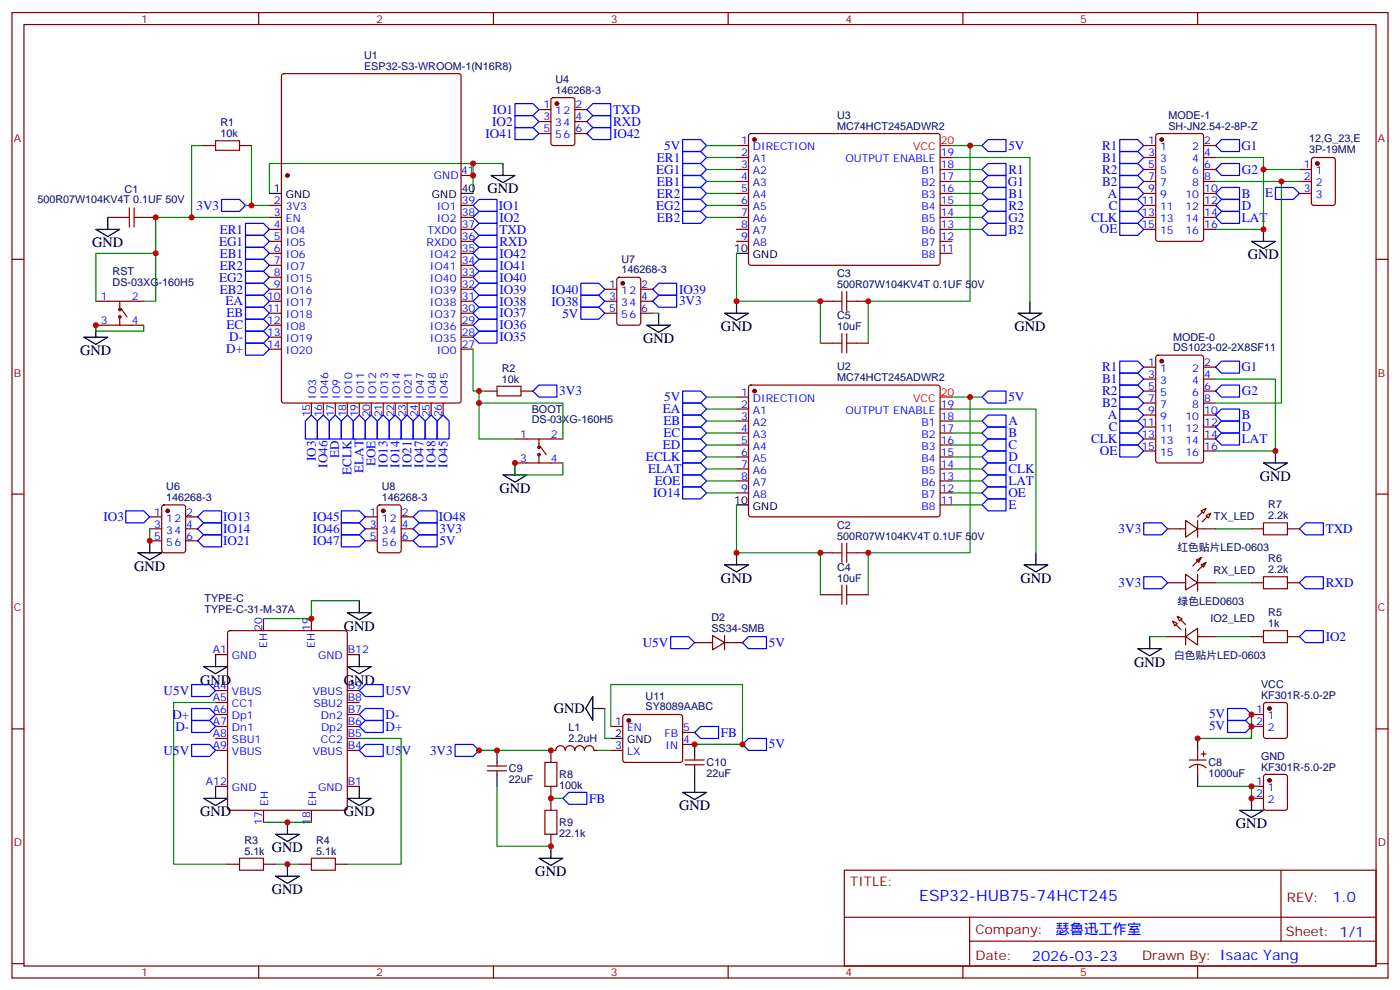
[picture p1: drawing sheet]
<svg xmlns="http://www.w3.org/2000/svg" width="412mm" height="292mm" viewBox="0 0 412 292" stroke-linecap="round" stroke-linejoin="round" font-family="sans-serif">
<g fill="none" stroke="#870000" stroke-width=".35">
<path d="M3.5 3.7h405.4v284.3h-405.4zM7.1 7.2h398.2v277.3h-398.2zM76.2 3.7v3.5M145.3 3.7v3.5M214.5 3.7v3.5M283.6 3.7v3.5M352.8 3.7v3.5M83.1 21.9l.5-.2h51.5l.7 .4v95.9l-.4 .7h-51.8l-.6-.5-.1-95.8zM158.7 32.3h3.6M158.7 39.3h3.6M158.7 35.8h3.6M162.5 29l.5-.2h5.6l.7 .4v13l-.4 .6-5.9 .1-.7-.5v-12.9z"/>
<path d="M169.3 32.3h3.6M169.3 39.3h3.6M169.3 35.8h3.6M220.7 39.5l.5-.2h55l.5 .2 .2 .5v37.7l-.7 .4h-55.3l-.4-.7v-37.4zM340.7 39.5l.4-.2h12.7l.7 .5v30.6l-.4 .6-13 .1-.6-.5-.1-30.6zM60 42.9h3.5M70.6 42.9h3.5M135.8 51.7h3.5M217 46.4h3.5M217 49.9h3.5M217 53.4h3.5M217 57h3.5"/>
<path d="M217 42.9h3.5M276.9 46.4h3.6M276.9 49.9h3.6M276.9 53.4h3.6M276.9 57h3.6M336.9 46.4h3.5M336.9 49.9h3.5M336.9 53.4h3.5M336.9 57h3.5M336.9 42.9h3.5M354.5 46.4h3.6M354.5 49.9h3.6"/>
<path d="M354.5 53.4h3.6M354.5 57h3.6M354.5 42.9h3.6M382.8 49.9h3.5M382.8 53.4h3.5M382.8 57h3.5M386.5 46.6l.5-.2h5.6l.7 .4v13l-.4 .6-5.9 .1-.7-.5v-12.9zM3.5 76.4h3.6M31.7 64h3.6M42.3 64h3.6M79.4 60.5h3.5M79.4 64h3.5"/>
<path d="M79.4 67.6h3.5M79.4 71.1h3.5M79.4 74.6h3.5M79.4 78.1h3.5M135.8 60.5h3.5M135.8 64h3.5M135.8 67.6h3.5M135.8 71.1h3.5M135.8 74.6h3.5M135.8 78.1h3.5M217 60.5h3.5M217 64h3.5"/>
<path d="M217 67.6h3.5M217 71.1h3.5M276.9 60.5h3.6M276.9 64h3.6M276.9 67.6h3.6M276.9 71.1h3.6M276.9 74.6h3.6M336.9 60.5h3.5M336.9 64h3.5M336.9 67.6h3.5M354.5 60.5h3.6M354.5 64h3.6"/>
<path d="M354.5 67.6h3.6M405.3 76.4h3.6M28.2 88.7h14.1M28.2 95.8h14.1M35.3 88.7v2.5M35.3 93.3v2.5M35.6 90.8l1.8 2.5M79.4 88.7h3.5M79.4 95.8h3.5M79.4 81.7h3.5M79.4 85.2h3.5M79.4 92.3h3.5"/>
<path d="M79.4 99.3h3.5M135.8 88.7h3.5M135.8 95.8h3.5M135.8 81.7h3.5M135.8 85.2h3.5M135.8 92.3h3.5M135.8 99.3h3.5M178.2 88.7h3.5M178.2 85.2h3.5M178.2 92.3h3.5M181.9 81.9l.5-.2h5.6l.7 .4v13l-.4 .6-5.9 .1-.7-.5v-12.9zM188.7 88.7h3.6"/>
<path d="M188.7 85.2h3.6M188.7 92.3h3.6M241.7 88.7h3.5M252.2 88.7h3.6M79.4 102.8h3.5M91.7 118.7v3.5M95.2 118.7v3.5M98.8 118.7v3.5M102.3 118.7v3.5M105.8 118.7v3.5M109.4 118.7v3.5M112.9 118.7v3.5"/>
<path d="M116.4 118.7v3.5M119.9 118.7v3.5M123.5 118.7v3.5M127 118.7v3.5M130.5 118.7v3.5M135.8 102.8h3.5M142.9 115.2h3.5M153.5 115.2h3.5M217 116.9h3.5M220.7 113.6l.5-.2h55l.5 .2 .2 .5v37.7l-.7 .4h-55.3l-.4-.7v-37.4zM241.7 101.1h3.5M252.2 101.1h3.6"/>
<path d="M336.9 108.1h3.5M336.9 111.7h3.5M336.9 115.2h3.5M336.9 118.7h3.5M340.7 104.8l.4-.2h12.7l.7 .4v30.6l-.4 .7h-13l-.6-.4-.1-30.6zM354.5 108.1h3.6M354.5 111.7h3.6M354.5 115.2h3.6M354.5 118.7h3.6M151.7 129.3h14.1M151.7 136.3h14.1M158.7 129.3v2.5"/>
<path d="M158.7 133.9v2.4M159.1 131.4l1.8 2.5M217 120.5h3.5M217 124h3.5M217 127.5h3.5M217 131.1h3.5M217 134.6h3.5M217 138.1h3.5M276.9 120.5h3.6M276.9 124h3.6M276.9 127.5h3.6M276.9 131.1h3.6"/>
<path d="M276.9 134.6h3.6M276.9 138.1h3.6M336.9 129.3h3.5M336.9 132.8h3.5M336.9 125.8h3.5M336.9 122.2h3.5M354.5 129.3h3.6M354.5 132.8h3.6M354.5 125.8h3.6M354.5 122.2h3.6M3.5 145.5h3.6M44.1 152.2h3.5"/>
<path d="M44.1 159.3h3.5M44.1 155.8h3.5M47.9 148.9l.4-.2h5.7l.6 .4 .1 13-.5 .7h-5.9l-.6-.5-.1-12.9zM54.7 152.2h3.5M54.7 159.3h3.5M54.7 155.8h3.5M107.6 152.2h3.5M107.6 159.3h3.5M107.6 155.8h3.5M111.4 148.9l.4-.2h5.7l.6 .4 .1 13-.5 .7h-5.9l-.6-.5-.1-12.9zM118.2 152.2h3.5M118.2 159.3h3.5"/>
<path d="M118.2 155.8h3.5M217 141.6h3.5M217 145.2h3.5M276.9 141.6h3.6M276.9 145.2h3.6M276.9 148.7h3.6M344 155.8h5.2M349.2 153.3l3.6 2.5-3.6 2.4zM352.8 153.3v4.9M352.8 155.8h5.3M353.8 150.5l1.4-.7-.7 1.4zM355.2 151.9l1.5-.7-.7 1.4z"/>
<path d="M368.7 155.8h3.5M379.2 155.8h3.6M405.3 145.5h3.6M241.7 175.2h3.5M241.7 162.8h3.5M252.2 175.2h3.6M252.2 162.8h3.6M344 171.6h5.2M349.2 169.2l3.6 2.4-3.6 2.1zM352.4 164.9l1.4-.7-.7 1.4zM352.8 169.2v4.9M352.8 171.6h5.3"/>
<path d="M353.8 166.3l1.4-.7-.7 1.4zM353.8 164.2l-2.4 2.5M355.2 165.6l-2.4 2.5M368.7 171.6h3.5M379.2 171.6h3.6M63.5 192.8h3.5M67.3 185.9l.4-.2h33.9l.7 .5v51.7l-.5 .7-34.1 .1-.6-.5-.1-51.8zM77.6 182.2v3.5M91.7 182.2v3.5M102.3 192.8h3.5M204.6 189.3h5.3M209.9 187.1l3.5 2.2-3.5 2.1z"/>
<path d="M213.4 187.1v4.3M213.4 189.3h5.3M344 187.5h5.2M345.4 182.9l1.4 .7-.7 .7zM346.8 181.5l1.4 .7-.7 .7zM349.2 187.5l3.6-2.5v5zM349.2 185v5M352.8 187.5h5.3M368.7 187.5h3.5M379.2 187.5h3.6M3.5 214.7h3.6M63.5 217.5h3.5"/>
<path d="M63.5 214h3.5M63.5 210.4h3.5M63.5 206.9h3.5M63.5 203.4h3.5M102.3 217.5h3.5M102.3 214h3.5M102.3 210.4h3.5M102.3 206.9h3.5M102.3 203.4h3.5M179.9 214h3.5M183.7 210.6l.4-.2h16.3l.5 .2 .2 .5v12.7l-.3 .5-.4 .2h-16.3l-.4-.2-.3-.5v-12.7zM201.1 219.3h3.5"/>
<path d="M201.1 215.7h3.5M368.7 214h3.5M368.7 210.4h3.5M372.4 207.1l.5-.2h5.6l.7 .4v9.5l-.4 .6-5.9 .1-.7-.5v-9.4zM405.3 214.7h3.6M63.5 231.6h3.5M63.5 221h3.5M77.6 238.7v3.5M91.7 238.7v3.5M102.3 231.6h3.5M102.3 221h3.5M143.6 225.6h5.6"/>
<path d="M143.6 227h5.6M146.4 224.5v1.1M146.4 227v1.1M162.3 231.6v7.1M176.4 221h-1.4a1.41 1.41 0 0 0-1.4-1.4 1.41 1.41 0 0 0-1.4 1.4 1.41 1.41 0 0 0-1.5-1.4 1.41 1.41 0 0 0-1.4 1.4 1.41 1.41 0 0 0-1.4-1.4 1.41 1.41 0 0 0-1.4 1.4 1.41 1.41 0 0 0-1.4-1.4 1.41 1.41 0 0 0-1.4 1.4h-1.4v3.5M179.9 221h3.5M201.8 223.8h5.6M201.8 225.2h5.6M204.6 222.8v1M204.6 225.2v1.1M350.3 223.8h4.9M350.3 226.1a3.5 3.5 0 0 1 5 0"/>
<path d="M352.8 221v2.8M352.8 225.2v2.9M353.8 222.1h1.4M354.5 221.4v1.4M368.7 231.6h3.5M368.7 235.1h3.5M372.4 228.3l.5-.2h5.6l.7 .4v9.4l-.4 .7-5.9 .1-.7-.5v-9.4zM67 254.5h3.6M77.6 254.5h3.5M88.2 254.5h3.5M98.8 254.5h3.5M162.3 245.7v3.5"/>
<path d="M248.7 256.3h156.6v28.2h-156.6zM377.3 256.3v20.9M248.7 270.1h156.5M285.6 277.2h119.6M285.6 270.1v14.2M3.5 283.8h3.6M76.2 284.5v3.5M145.3 284.5v3.5M214.5 284.5v3.5M283.6 284.5v3.5M352.8 284.5v3.5M405.3 283.8h3.6"/>
<circle cx="35.3" cy="91.2" r=".35"/>
<circle cx="35.3" cy="93.3" r=".35"/>
<circle cx="158.8" cy="131.8" r=".35"/>
<circle cx="158.8" cy="133.9" r=".35"/>
</g>
<g fill="none" stroke="#00f" stroke-width=".35">
<path d="M151.7 37.6h5.3l1.7 1.7-1.7 1.8h-5.3zM151.7 34h5.3l1.7 1.8-1.7 1.8h-5.3zM151.7 30.5h5.3l1.7 1.8-1.7 1.7h-5.3zM174.6 37.6h5.3v3.5h-5.3l-1.7-1.8zM174.6 34h5.3v3.6h-5.3l-1.7-1.8zM174.6 30.5h5.3v3.5h-5.3l-1.7-1.7zM65.3 58.7h5.3l1.7 1.8-1.7 1.8h-5.3zM141.1 58.7h5.3v3.6h-5.3l-1.8-1.8zM201.1 44.6h5.3l1.7 1.8-1.7 1.8h-5.3zM201.1 48.2h5.3l1.7 1.7-1.7 1.8h-5.3zM201.1 51.7h5.3l1.7 1.7-1.7 1.8h-5.3zM201.1 55.2h5.3l1.7 1.8-1.7 1.7h-5.3z"/>
<path d="M201.1 58.7h5.3l1.7 1.8-1.7 1.8h-5.3zM201.1 41.1h5.3l1.7 1.8-1.7 1.7h-5.3zM291 41.1h5.3v3.5h-5.3l-1.7-1.7zM291 48.2h5.3v3.5h-5.3l-1.7-1.8zM291 51.7h5.3v3.5h-5.3l-1.7-1.8zM291 55.2h5.3v3.5h-5.3l-1.7-1.7zM291 58.7h5.3v3.6h-5.3l-1.7-1.8zM329.8 51.7h5.3l1.8 1.7-1.8 1.8h-5.3zM329.8 48.2h5.3l1.8 1.7-1.8 1.8h-5.3zM329.8 44.6h5.3l1.8 1.8-1.8 1.8h-5.3zM329.8 41.1h5.3l1.8 1.8-1.8 1.7h-5.3zM329.8 55.2h5.3l1.8 1.8-1.8 1.7h-5.3z"/>
<path d="M329.8 58.7h5.3l1.8 1.8-1.8 1.8h-5.3zM358.1 57l1.7-1.8h5.3v3.5h-5.3zM359.8 48.2h5.3v3.5h-5.3l-1.7-1.8zM359.8 41.1h5.3v3.5h-5.3l-1.7-1.7zM359.8 58.7h5.3v3.6h-5.3l-1.7-1.8zM375.7 55.2h5.3l1.8 1.8-1.8 1.7h-5.3zM72.3 65.8h5.3l1.8 1.8-1.8 1.7h-5.3zM72.3 69.3h5.3l1.8 1.8-1.8 1.7h-5.3zM72.3 72.8h5.3l1.8 1.8-1.8 1.8h-5.3zM72.3 76.4h5.3l1.8 1.7-1.8 1.8h-5.3zM72.3 79.9h5.3l1.8 1.8-1.8 1.7h-5.3zM141.1 62.3h5.3v3.5h-5.3l-1.8-1.8z"/>
<path d="M141.1 65.8h5.3v3.5h-5.3l-1.8-1.7zM141.1 69.3h5.3v3.5h-5.3l-1.8-1.7zM141.1 76.4h5.3v3.5h-5.3l-1.8-1.8zM141.1 72.8h5.3v3.6h-5.3l-1.8-1.8zM141.1 79.9h5.3v3.5h-5.3l-1.8-1.7zM201.1 62.3h5.3l1.7 1.7-1.7 1.8h-5.3zM291 62.3h5.3v3.5h-5.3l-1.7-1.8zM291 65.8h5.3v3.5h-5.3l-1.7-1.7zM329.8 62.3h5.3l1.8 1.7-1.8 1.8h-5.3zM329.8 65.8h5.3l1.8 1.8-1.8 1.7h-5.3zM358.1 64l1.7-1.7h5.3v3.5h-5.3zM72.3 97.5h5.3l1.8 1.8-1.8 1.8h-5.3z"/>
<path d="M72.3 83.4h5.3l1.8 1.8-1.8 1.8h-5.3zM72.3 87h5.3l1.8 1.7-1.8 1.8h-5.3zM72.3 90.5h5.3l1.8 1.8-1.8 1.7h-5.3zM72.3 94h5.3l1.8 1.8-1.8 1.7h-5.3zM141.1 83.4h5.3v3.6h-5.3l-1.8-1.8zM141.1 87h5.3v3.5h-5.3l-1.8-1.8zM141.1 90.5h5.3v3.5h-5.3l-1.8-1.7zM141.1 94h5.3v3.5h-5.3l-1.8-1.7zM141.1 97.5h5.3v3.6h-5.3l-1.8-1.8zM171.1 90.5h5.3l1.8 1.8-1.8 1.7h-5.3zM171.1 87h5.3l1.8 1.7-1.8 1.8h-5.3zM171.1 83.4h5.3l1.8 1.8-1.8 1.8h-5.3z"/>
<path d="M192.3 88.7l1.7-1.7h5.3v3.5h-5.3zM194 83.4h5.3v3.6h-5.3l-1.7-1.8zM72.3 101.1h5.3l1.8 1.7-1.8 1.8h-5.3zM158.7 113.4h5.3v3.5h-5.3l-1.7-1.7zM201.1 115.2h5.3l1.7 1.7-1.7 1.8h-5.3zM201.1 118.7h5.3l1.7 1.8-1.7 1.7h-5.3zM291 115.2h5.3v3.5h-5.3l-1.7-1.8zM329.8 116.9h5.3l1.8 1.8-1.8 1.8h-5.3zM329.8 113.4h5.3l1.8 1.8-1.8 1.7h-5.3zM329.8 109.9h5.3l1.8 1.8-1.8 1.7h-5.3zM329.8 106.4h5.3l1.8 1.7-1.8 1.8h-5.3zM359.8 113.4h5.3v3.5h-5.3l-1.7-1.7z"/>
<path d="M359.8 106.4h5.3v3.5h-5.3l-1.7-1.8zM91.7 122.2l1.8 1.8v5.3h-3.5v-5.3zM95.2 122.2l1.8 1.8v5.3h-3.5v-5.3zM98.8 122.2l1.7 1.8v5.3h-3.5v-5.3zM102.3 122.2l1.8 1.8v5.3h-3.6v-5.3zM105.8 122.2l1.8 1.8v5.3h-3.5v-5.3zM109.4 122.2l1.7 1.8v5.3h-3.5v-5.3zM111.1 124l1.8-1.8 1.8 1.8v5.3h-3.6zM116.4 122.2l1.8 1.8v5.3h-3.5v-5.3zM119.9 122.2l1.8 1.8v5.3h-3.5v-5.3zM123.5 122.2l1.7 1.8v5.3h-3.5v-5.3zM127 122.2l1.8 1.8v5.3h-3.6v-5.3z"/>
<path d="M130.5 122.2l1.8 1.8v5.3h-3.5v-5.3zM201.1 129.3h5.3l1.7 1.8-1.7 1.7h-5.3zM201.1 139.9h5.3l1.7 1.7-1.7 1.8h-5.3zM201.1 136.3h5.3l1.7 1.8-1.7 1.8h-5.3zM201.1 132.8h5.3l1.7 1.8-1.7 1.7h-5.3zM201.1 125.8h5.3l1.7 1.7-1.7 1.8h-5.3zM201.1 122.2h5.3l1.7 1.8-1.7 1.8h-5.3zM291 139.9h5.3v3.5h-5.3l-1.7-1.8zM291 136.3h5.3v3.6h-5.3l-1.7-1.8zM291 132.8h5.3v3.5h-5.3l-1.7-1.7zM291 129.3h5.3v3.5h-5.3l-1.7-1.7zM291 125.8h5.3v3.5h-5.3l-1.7-1.8z"/>
<path d="M291 122.2h5.3v3.6h-5.3l-1.7-1.8zM329.8 120.5h5.3l1.8 1.7-1.8 1.8h-5.3zM329.8 124h5.3l1.8 1.8-1.8 1.7h-5.3zM329.8 127.5h5.3l1.8 1.8-1.8 1.8h-5.3zM329.8 131.1h5.3l1.8 1.7-1.8 1.8h-5.3zM358.1 125.8l1.7-1.8h5.3v3.5h-5.3zM359.8 120.5h5.3v3.5h-5.3l-1.7-1.8zM359.8 127.5h5.3v3.6h-5.3l-1.7-1.8zM37 150.5h5.3l1.8 1.7-1.8 1.8h-5.3zM60 150.5h5.3v3.5h-5.3l-1.8-1.8zM60 154h5.3v3.5h-5.3l-1.8-1.7zM60 157.5h5.3v3.5h-5.3l-1.8-1.7z"/>
<path d="M100.5 154h5.3l1.8 1.8-1.8 1.7h-5.3zM100.5 157.5h5.3l1.8 1.8-1.8 1.7h-5.3zM100.5 150.5h5.3l1.8 1.7-1.8 1.8h-5.3zM123.5 150.5h5.3v3.5h-5.3l-1.8-1.8zM123.5 154h5.3v3.5h-5.3l-1.8-1.7zM123.5 157.5h5.3v3.5h-5.3l-1.8-1.7zM201.1 143.4h5.3l1.7 1.8-1.7 1.7h-5.3zM291 143.4h5.3v3.5h-5.3l-1.7-1.7zM291 146.9h5.3v3.6h-5.3l-1.7-1.8zM336.9 154h5.3l1.8 1.8-1.8 1.7h-5.3zM384.5 154h5.3v3.5h-5.3l-1.7-1.7zM336.9 169.9h5.3l1.8 1.7-1.8 1.8h-5.3z"/>
<path d="M384.5 169.9h5.3v3.5h-5.3l-1.7-1.8zM197.6 187.5h5.2l1.8 1.8-1.8 1.7h-5.2zM220.5 187.5h5.3v3.5h-5.3l-1.8-1.7zM384.5 185.7h5.3v3.6h-5.3l-1.7-1.8zM56.4 208.7h5.3l1.8 1.7-1.8 1.8h-5.3zM56.4 212.2h5.3l1.8 1.8-1.8 1.7h-5.3zM56.4 219.3h5.3l1.8 1.7-1.8 1.8h-5.3zM56.4 201.6h5.3l1.8 1.8-1.8 1.7h-5.3zM105.8 203.4l1.8-1.8h5.3v3.5h-5.3zM107.6 212.2h5.3v3.5h-5.3l-1.8-1.7zM107.6 208.7h5.3v3.5h-5.3l-1.8-1.8zM107.6 219.3h5.3v3.5h-5.3l-1.8-1.8z"/>
<path d="M134.1 219.3h5.2l1.8 1.7-1.8 1.8h-5.2zM204.6 215.7l1.8-1.7h5.3v3.5h-5.3zM218.7 219.3l1.8-1.8h5.3v3.5h-5.3zM361.6 208.7h5.3l1.8 1.7-1.8 1.8h-5.3zM361.6 212.2h5.3l1.8 1.8-1.8 1.7h-5.3zM167.6 233.4h5.3v3.5h-5.3l-1.8-1.8z"/>
</g>
<g fill="none" stroke="#008700" stroke-width=".35">
<path d="M60 42.9h-3.6v21.1h23M74.1 42.9v17.6M139.3 48.2h-59.9v8.8M148.2 48.2h-8.9v8.8M208.1 46.4h8.9M208.1 49.9h8.9M208.1 53.4h8.9M208.1 57h8.9M208.1 42.9h8.9M280.5 46.4h22.9v42.3M280.5 49.9h8.8M280.5 53.4h8.8"/>
<path d="M280.5 57h8.8M280.5 42.9h8.8M285.8 42.9v45.8h-30v12.4M358.1 46.4h14.1v21.2h-14.1M358.1 53.4h24.7M372.2 49.9h10.6M377.5 53.4v65.3h-19.4M45.9 74.6h-17.7v14.1M56.4 64h-10.5v24.7h-3.6M72.3 60.5h7.1M208.1 60.5h8.9M208.1 64h8.9"/>
<path d="M217 74.6v14.1h24.7v12.4M280.5 60.5h8.8M280.5 64h8.8M280.5 67.6h8.8M28.2 95.8v1.7h14.1v-1.7M192.3 92.3h1.7M139.3 102.8v12.4h1.8M141.1 118.7h24.7v10.6M142.9 115.2h-1.8v14.1h10.6M208.1 116.9h8.9M280.5 116.9h8.8M285.8 116.9v45.9h-30v12.4"/>
<path d="M358.1 111.7h17.6v21.1h-17.6M151.7 136.3v3.6h14.1v-3.6M208.1 120.5h8.9M208.1 124h8.9M208.1 127.5h8.9M208.1 131.1h8.9M208.1 134.6h8.9M208.1 138.1h8.9M280.5 120.5h24.7v42.3M280.5 124h8.8M280.5 127.5h8.8M280.5 131.1h8.8"/>
<path d="M280.5 134.6h8.8M280.5 138.1h8.8M44.1 155.8v3.5M208.1 141.6h8.9M208.1 145.2h8.9M217 148.7v14.1h24.7v12.4M280.5 141.6h8.8M280.5 145.2h8.8M280.5 148.7h8.8M358.1 155.8h10.6M105.8 176.9h-14.1v5.3h-14.1M358.1 171.6h10.6"/>
<path d="M338.7 187.5h5.3M358.1 187.5h10.6M63.5 206.9h-12.3v47.6h15.8M105.8 217.5h12.4v37h-15.9M178.2 208.7v8.8h1.7M179.9 214v-12.4h38.8v17.7h-14.1M368.7 210.4v7.1h-15.9M141.1 221h21.2M146.4 231.6v17.6h15.9M162.3 235.1h3.5M176.4 221h3.5M352.8 231.6h17.6"/>
<path d="M368.7 231.6v3.5M77.6 242.2h14.1M81.1 254.5h7.1"/>
</g>
<g fill="none" stroke="#000" stroke-width=".35">
<path d="M79.4 57h3.5M135.8 57h3.5M144.6 51.7h7.1l-3.5 2.1zM148.2 48.2v3.5M28.2 67.6h7.1l-3.6 2.1zM31.7 64v3.6M217 74.6h3.5M368.7 71.1h7l-3.5 2.1zM372.2 67.6v3.5M24.7 99.3h7l-3.5 2.1zM28.2 95.8v3.5M190.5 95.8h7.1l-3.6 2.1z"/>
<path d="M194 92.3v3.5M213.4 92.3h7.1l-3.5 2.1zM217 88.7v3.6M299.9 92.3h7l-3.5 2.1zM303.4 88.7v3.6M148.2 139.9h7l-3.5 2.1zM151.7 136.3v3.6M372.2 136.3h7l-3.5 2.2zM375.7 132.8v3.5M44.1 159.3v3.5M217 148.7h3.5M40.6 162.8h7l-3.5 2.1z"/>
<path d="M105.8 176.9v3.5M213.4 166.3h7.1l-3.5 2.2zM217 162.8v3.5M301.6 166.3h7.1l-3.5 2.2zM305.2 162.8v3.5M60 196.3h7l-3.5 2.1zM63.5 192.8v3.5M102.3 196.3h7.1l-3.6 2.1zM102.3 180.4h7.1l-3.6 2.2zM105.8 192.8v3.5M335.1 191h7.1l-3.5 2.1zM338.7 187.5v3.5"/>
<path d="M174.6 205.1v7.1l-2.1-3.5zM174.6 208.7h3.6M179.9 217.5h3.5M204.6 219.3v3.5M352.8 217.5v3.5M60 235.1h7l-3.5 2.1zM63.5 231.6v3.5M102.3 235.1h7.1l-3.6 2.1zM105.8 231.6v3.5M146.4 221v3.5M146.4 228.1v3.5M201.1 233.4h7l-3.5 2.1z"/>
<path d="M204.6 226.3v7.1M352.8 228.1v3.5M365.1 238.7h7.1l-3.5 2.1zM368.7 235.1v3.6M81.1 258.1h7.1l-3.5 2.1zM81.1 245.7h7.1l-3.5 2.1zM84.7 242.2v3.5M84.7 254.5v3.6M158.7 252.8h7.1l-3.5 2.1zM162.3 249.2v3.6"/>
</g>
<path d="M276.9 42.9h3.6M276.9 116.9h3.6" fill="none" stroke="#f00" stroke-width=".35"/>
<g fill="#870000" stroke="#870000" stroke-width=".35">
<path d="M346.4 184l1.4 1.4z"/>
<path d="M347.8 182.6l1.4 1.4z"/>
<path d="M352.8 152.2l1.4-1.4z"/>
<path d="M354.2 153.6l1.4-1.4z"/>
<circle cx="222.2" cy="115.2" r=".53"/>
<circle cx="222.2" cy="41.1" r=".53"/>
<circle cx="342.2" cy="106.4" r=".53"/>
<circle cx="342.2" cy="41.1" r=".53"/>
<circle cx="84.7" cy="51.7" r=".53"/>
<circle cx="373.9" cy="229.8" r=".53"/>
<circle cx="373.9" cy="208.7" r=".53"/>
<circle cx="164" cy="30.5" r=".53"/>
<circle cx="49.4" cy="150.5" r=".53"/>
<circle cx="183.4" cy="83.4" r=".53"/>
<circle cx="112.9" cy="150.5" r=".53"/>
<circle cx="388.1" cy="48.2" r=".53"/>
<circle cx="185.2" cy="212.2" r=".53"/>
</g>
<g fill="none" stroke="#a10000" stroke-width=".35">
<path d="M63.5 41.5h7.1v2.8h-7.1zM35.3 64h2.8M38.1 61.2v5.7M39.5 64h2.8M39.5 61.2v5.7M245.2 88.7h2.8M248 85.9v5.6M248 98.2v5.7M249.4 85.9v5.6M249.4 98.2v5.7M249.4 88.7h2.8M146.4 113.8h7.1v2.8h-7.1z"/>
<path d="M245.2 101.1h2.8M249.4 101.1h2.8M248 160v5.6M249.4 160v5.6M372.2 154h7v3.5h-7zM245.2 175.2h2.8M245.2 162.8h2.8M248 172.3v5.7M249.4 172.3v5.7M249.4 175.2h2.8M249.4 162.8h2.8M372.2 169.9h7v3.5h-7z"/>
<path d="M372.2 185.7h7v3.6h-7zM160.5 224.5h3.5v7.1h-3.5zM160.5 238.7h3.5v7h-3.5zM70.6 252.8h7v3.5h-7zM91.7 252.8h7.1v3.5h-7.1z"/>
</g>
<g fill="#c00">
<circle cx="84.7" cy="254.5" r=".88"/>
<circle cx="84.7" cy="242.2" r=".88"/>
<circle cx="139.3" cy="48.2" r=".88"/>
<circle cx="45.9" cy="74.6" r=".88"/>
<circle cx="285.8" cy="42.9" r=".88"/>
<circle cx="285.8" cy="116.9" r=".88"/>
<circle cx="28.2" cy="95.8" r=".88"/>
<circle cx="375.7" cy="132.8" r=".88"/>
<circle cx="91.7" cy="182.2" r=".88"/>
<circle cx="372.2" cy="67.6" r=".88"/>
<circle cx="74.1" cy="60.5" r=".88"/>
<circle cx="139.3" cy="51.7" r=".88"/>
<circle cx="56.4" cy="64" r=".88"/>
<circle cx="141.1" cy="118.7" r=".88"/>
<circle cx="141.1" cy="115.2" r=".88"/>
<circle cx="44.1" cy="159.3" r=".88"/>
<circle cx="368.7" cy="210.4" r=".88"/>
<circle cx="352.8" cy="217.5" r=".88"/>
<circle cx="368.7" cy="231.6" r=".88"/>
<circle cx="368.7" cy="235.1" r=".88"/>
<circle cx="217" cy="88.7" r=".88"/>
<circle cx="217" cy="162.8" r=".88"/>
<circle cx="368.7" cy="214" r=".88"/>
<circle cx="162.3" cy="235.1" r=".88"/>
<circle cx="162.3" cy="221" r=".88"/>
<circle cx="141.1" cy="221" r=".88"/>
<circle cx="146.4" cy="221" r=".88"/>
<circle cx="162.3" cy="249.2" r=".88"/>
<circle cx="218.7" cy="219.3" r=".88"/>
<circle cx="204.6" cy="219.3" r=".88"/>
<circle cx="151.7" cy="136.3" r=".88"/>
<circle cx="372.2" cy="49.9" r=".88"/>
<circle cx="377.5" cy="53.4" r=".88"/>
<circle cx="45.9" cy="64" r=".88"/>
<circle cx="255.8" cy="88.7" r=".88"/>
<circle cx="241.7" cy="88.7" r=".88"/>
<circle cx="255.8" cy="162.8" r=".88"/>
<circle cx="241.7" cy="162.8" r=".88"/>
</g>
<text font-size="4.6" fill="#00f" x="270.8" y="265.3">ESP32-HUB75-74HCT245</text>
<g font-size="4.2">
<text x="143.6" y="57">GND</text>
<text x="27.2" y="72.8">GND</text>
<text x="367.6" y="76.4">GND</text>
<text x="189.4" y="101.1">GND</text>
<text x="212.4" y="97.5">GND</text>
<text x="298.8" y="97.5">GND</text>
<text x="23.6" y="104.6">GND</text>
<text x="371.1" y="141.6">GND</text>
<text x="147.1" y="145.2">GND</text>
<text x="39.5" y="168.1">GND</text>
<text x="212.4" y="171.6">GND</text>
<text x="300.6" y="171.6">GND</text>
<text x="101.2" y="185.7">GND</text>
<text x="334.1" y="196.3">GND</text>
<text x="58.9" y="201.6">GND</text>
<text x="101.2" y="201.6">GND</text>
<text x="163.2" y="210.1">GND</text>
<text x="200" y="238.7">GND</text>
<text x="58.9" y="240.4">GND</text>
<text x="101.2" y="240.4">GND</text>
<text x="364.1" y="243.9">GND</text>
<text x="80.1" y="251">GND</text>
<text x="80.1" y="263.3">GND</text>
<text x="157.7" y="258.1">GND</text>
</g>
<g font-size="4.2" fill="#00f">
<text x="392.5" y="265.6">1.0</text>
<text x="310.9" y="275.1">瑟魯迅工作室</text>
<text x="304" y="282.9">2026-03-23</text>
</g>
<g font-size="3.9" fill="#00f">
<text x="145.1" y="33.5">IO1</text>
<text x="180.6" y="33.5">TXD</text>
<text x="143" y="40.6">IO41</text>
<text x="145" y="37.1">IO2</text>
<text x="180.6" y="40.6">IO42</text>
<text x="180.6" y="37.1">RXD</text>
<text x="193.5" y="47.6">ER1</text>
<text x="195.6" y="44.1">5V</text>
<text x="297" y="44.1">5V</text>
<text x="324.6" y="47.7">B1</text>
<text x="324.6" y="44.1">R1</text>
<text x="365.7" y="44.1">G1</text>
<text x="193.3" y="51.1">EG1</text>
<text x="297" y="51.2">R1</text>
<text x="324.6" y="51.2">R2</text>
<text x="365.8" y="51.2">G2</text>
<text x="193.5" y="54.7">EB1</text>
<text x="193.5" y="58.2">ER2</text>
<text x="296.9" y="54.7">G1</text>
<text x="297" y="58.2">B1</text>
<text x="324.6" y="54.7">B2</text>
<text x="326.3" y="58.2">A</text>
<text x="365.8" y="58.2">B</text>
<text x="372.6" y="58.1">E</text>
<text x="57.9" y="61.8">3V3</text>
<text x="146.9" y="61.8">IO1</text>
<text x="147.1" y="65.3">IO2</text>
<text x="193.3" y="61.7">EG2</text>
<text x="193.5" y="65.2">EB2</text>
<text x="297" y="61.8">R2</text>
<text x="297" y="65.3">G2</text>
<text x="321.4" y="65.3">CLK</text>
<text x="326.6" y="61.8">C</text>
<text x="365.8" y="61.8">D</text>
<text x="365.8" y="65.3">LAT</text>
<text x="64.7" y="68.8">ER1</text>
<text x="147.1" y="68.8">TXD</text>
<text x="297" y="68.8">B2</text>
<text x="324" y="68.7">OE</text>
<text x="64.5" y="72.4">EG1</text>
<text x="64.7" y="75.9">EB1</text>
<text x="147.1" y="72.3">RXD</text>
<text x="147.1" y="75.9">IO42</text>
<text x="64.5" y="82.9">EG2</text>
<text x="64.7" y="79.4">ER2</text>
<text x="147.1" y="79.4">IO41</text>
<text x="147.1" y="82.9">IO40</text>
<text x="64.7" y="86.5">EB2</text>
<text x="66.5" y="89.9">EA</text>
<text x="147.1" y="86.4">IO39</text>
<text x="147.1" y="90">IO38</text>
<text x="162.4" y="90">IO38</text>
<text x="162.4" y="86.4">IO40</text>
<text x="200" y="86.4">IO39</text>
<text x="200" y="89.9">3V3</text>
<text x="66.7" y="93.5">EB</text>
<text x="147.1" y="93.5">IO37</text>
<text x="165.7" y="93.5">5V</text>
<text x="66.7" y="97">EC</text>
<text x="67.5" y="100.6">D-</text>
<text x="147.1" y="97">IO36</text>
<text x="147.1" y="100.6">IO35</text>
<text x="66.6" y="104.1">D+</text>
<text x="324.6" y="112.9">B1</text>
<text x="324.6" y="109.4">R1</text>
<text x="365.7" y="109.4">G1</text>
<text x="164.7" y="116.4">3V3</text>
<text x="195.6" y="118.1">5V</text>
<text x="297" y="118.2">5V</text>
<text x="324.6" y="120">B2</text>
<text x="324.6" y="116.5">R2</text>
<text x="365.8" y="116.5">G2</text>
<text x="195.2" y="121.7">EA</text>
<text x="195.4" y="125.2">EB</text>
<text x="297" y="125.3">A</text>
<text x="326.3" y="123.5">A</text>
<text x="365.8" y="123.5">B</text>
<text x="195.4" y="128.7">EC</text>
<text x="297" y="128.8">B</text>
<text x="321.4" y="130.6">CLK</text>
<text x="326.6" y="127">C</text>
<text x="365.8" y="127">D</text>
<text x="365.8" y="130.6">LAT</text>
<text x="93" y="135.9" transform="rotate(-90 93 135.9)">IO3</text>
<text x="96.5" y="137.7" transform="rotate(-90 96.5 137.7)">IO46</text>
<text x="99.9" y="135" transform="rotate(-90 99.9 135)">ED</text>
<text x="110.6" y="137.3" transform="rotate(-90 110.6 137.3)">EOE</text>
<text x="114.2" y="137.7" transform="rotate(-90 114.2 137.7)">IO13</text>
<text x="117.7" y="137.7" transform="rotate(-90 117.7 137.7)">IO14</text>
<text x="121.2" y="137.7" transform="rotate(-90 121.2 137.7)">IO21</text>
<text x="124.7" y="137.7" transform="rotate(-90 124.7 137.7)">IO47</text>
<text x="128.3" y="137.7" transform="rotate(-90 128.3 137.7)">IO48</text>
<text x="131.8" y="137.7" transform="rotate(-90 131.8 137.7)">IO45</text>
<text x="190.3" y="135.8">ECLK</text>
<text x="195.2" y="132.2">ED</text>
<text x="297" y="135.9">D</text>
<text x="297" y="132.3">C</text>
<text x="324" y="134">OE</text>
<text x="103.6" y="139.8" transform="rotate(-90 103.6 139.8)">ECLK</text>
<text x="107.1" y="139.2" transform="rotate(-90 107.1 139.2)">ELAT</text>
<text x="190.9" y="139.4">ELAT</text>
<text x="192.8" y="142.9">EOE</text>
<text x="297" y="142.9">LAT</text>
<text x="297" y="139.4">CLK</text>
<text x="192.4" y="146.4">IO14</text>
<text x="297" y="146.3">OE</text>
<text x="297" y="149.9">E</text>
<text x="30.5" y="153.5">IO3</text>
<text x="65.7" y="153.5">IO13</text>
<text x="92.1" y="153.5">IO45</text>
<text x="129.2" y="153.5">IO48</text>
<text x="65.7" y="157">IO14</text>
<text x="65.7" y="160.5">IO21</text>
<text x="92.1" y="157">IO46</text>
<text x="92.1" y="160.5">IO47</text>
<text x="129.5" y="157">3V3</text>
<text x="129.5" y="160.4">5V</text>
<text x="329.5" y="157">3V3</text>
<text x="390.5" y="157">TXD</text>
<text x="329.5" y="172.8">3V3</text>
<text x="390.5" y="172.9">RXD</text>
<text x="189.3" y="190.5">U5V</text>
<text x="226.5" y="190.4">5V</text>
<text x="390.5" y="188.8">IO2</text>
<text x="48.2" y="204.6">U5V</text>
<text x="113.6" y="204.6">U5V</text>
<text x="50.8" y="211.6">D+</text>
<text x="51.7" y="215.2">D-</text>
<text x="113.6" y="215.2">D+</text>
<text x="113.6" y="211.6">D-</text>
<text x="356.2" y="211.6">5V</text>
<text x="356.2" y="215.1">5V</text>
<text x="212.4" y="217">FB</text>
<text x="226.5" y="220.4">5V</text>
<text x="48.2" y="222.2">U5V</text>
<text x="113.6" y="222.2">U5V</text>
<text x="126.7" y="222.2">3V3</text>
<text x="173.6" y="236.4">FB</text>
</g>
<g font-size="3.9" fill="#800">
<text x="250.5" y="260.9">TITLE:</text>
<text x="379.1" y="265.6">REV:</text>
<text x="287.4" y="275.1">Company:</text>
<text x="378.7" y="275.7">Sheet: 1/1</text>
<text x="287.4" y="282.8">Date:</text>
<text x="336.4" y="282.8">Drawn By: Isaac Yang</text>
</g>
<g font-size="3.2" fill="#800">
<text x="41.6" y="6.7">1</text>
<text x="110.8" y="6.7">2</text>
<text x="179.9" y="6.7">3</text>
<text x="249.1" y="6.7">4</text>
<text x="318.2" y="6.7">5</text>
<text x="4.1" y="41.8">A</text>
<text x="405.9" y="41.8">A</text>
<text x="4.1" y="110.9">B</text>
<text x="405.9" y="110.9">B</text>
<text x="4.1" y="180.1">C</text>
<text x="405.9" y="180.1">C</text>
<text x="4.1" y="249.2">D</text>
<text x="405.9" y="249.2">D</text>
<text x="41.6" y="287.5">1</text>
<text x="110.8" y="287.5">2</text>
<text x="179.9" y="287.5">3</text>
<text x="249.1" y="287.5">4</text>
<text x="318.2" y="287.5">5</text>
</g>
<g font-size="3.2" fill="#000080">
<text x="107.3" y="17.5">U1</text>
<text x="107.3" y="20.6">ESP32-S3-WROOM-1(N16R8)</text>
<text x="163.6" y="27.6">146268-3</text>
<text x="163.6" y="24.5">U4</text>
<text x="246.6" y="34.9">U3</text>
<text x="344.2" y="35.1">MODE-1</text>
<text x="64.9" y="40.4">10k</text>
<text x="64.9" y="37.2">R1</text>
<text x="246.6" y="38.2">MC74HCT245ADWR2</text>
<text x="344.2" y="38.2">SH-JN2.54-2-8P-Z</text>
<text x="385.6" y="42">12,G_23,E</text>
<text x="385.6" y="45.2">3P-19MM</text>
<text x="11" y="59.9">500R07W104KV4T 0.1UF 50V</text>
<text x="36.7" y="57">C1</text>
<text x="183" y="77.4">U7</text>
<text x="33.2" y="81">RST</text>
<text x="183" y="80.5">146268-3</text>
<text x="246.6" y="81.7">C3</text>
<text x="33.2" y="84.1">DS-03XG-160H5</text>
<text x="246.6" y="84.8">500R07W104KV4T 0.1UF 50V</text>
<text x="246.6" y="94">C5</text>
<text x="246.6" y="97.2">10uF</text>
<text x="345.6" y="100.3">MODE-0</text>
<text x="345.6" y="103.4">DS1023-02-2X8SF11</text>
<text x="147.8" y="112.7">10k</text>
<text x="147.8" y="109.5">R2</text>
<text x="246.6" y="112.3">MC74HCT245ADWR2</text>
<text x="246.6" y="109">U2</text>
<text x="156.6" y="124.7">DS-03XG-160H5</text>
<text x="156.6" y="121.5">BOOT</text>
<text x="49" y="147.5">146268-3</text>
<text x="49" y="144.4">U6</text>
<text x="112.5" y="147.5">146268-3</text>
<text x="112.5" y="144.4">U8</text>
<text x="373.6" y="149.8">R7</text>
<text x="246.6" y="155.8">C2</text>
<text x="357.6" y="153.3">TX_LED</text>
<text x="373.6" y="152.9">2.2k</text>
<text x="246.6" y="158.9">500R07W104KV4T 0.1UF 50V</text>
<text x="346.8" y="162.2">红色贴片LED-0603</text>
<text x="373.6" y="165.6">R6</text>
<text x="246.6" y="171.3">10uF</text>
<text x="246.6" y="168">C4</text>
<text x="357.4" y="169.2">RX_LED</text>
<text x="373.6" y="168.8">2.2k</text>
<text x="60.2" y="177.3">TYPE-C</text>
<text x="346.9" y="178.1">绿色LED0603</text>
<text x="60.2" y="180.4">TYPE-C-31-M-37A</text>
<text x="209.6" y="182.9">D2</text>
<text x="356.6" y="183.3">IO2_LED</text>
<text x="373.6" y="184.7">1k</text>
<text x="373.6" y="181.5">R5</text>
<text x="209.6" y="186.1">SS34-SMB</text>
<text x="345.8" y="194">白色贴片LED-0603</text>
<text x="371.5" y="202.7">VCC</text>
<text x="190.2" y="209.2">SY8089AABC</text>
<text x="190.2" y="206">U11</text>
<text x="371.5" y="205.8">KF301R-5.0-2P</text>
<text x="167.5" y="215.4">L1</text>
<text x="167.5" y="218.5">2.2uH</text>
<text x="149.9" y="227.5">C9</text>
<text x="208.1" y="225.7">C10</text>
<text x="356" y="225.7">C8</text>
<text x="371.5" y="227">KF301R-5.0-2P</text>
<text x="371.5" y="223.8">GND</text>
<text x="149.9" y="230.6">22uF</text>
<text x="164.7" y="232.4">100k</text>
<text x="164.7" y="229.2">R8</text>
<text x="208.1" y="228.9">22uF</text>
<text x="356" y="228.9">1000uF</text>
<text x="164.7" y="243.4">R9</text>
<text x="72" y="251.7">5.1k</text>
<text x="72" y="248.5">R3</text>
<text x="93.1" y="251.7">5.1k</text>
<text x="93.1" y="248.5">R4</text>
<text x="164.7" y="246.5">22.1k</text>
</g>
<g font-size="3.2" fill="#00f">
<text x="160.1" y="31.9">1</text>
<text x="160.1" y="35.5">3</text>
<text x="163.6" y="33.7">12</text>
<text x="169.5" y="35.5">4</text>
<text x="169.5" y="31.9">2</text>
<text x="160.1" y="39">5</text>
<text x="163.6" y="37.2">34</text>
<text x="163.6" y="40.7">56</text>
<text x="169.5" y="39">6</text>
<text x="218.3" y="46">2</text>
<text x="218.3" y="42.5">1</text>
<text x="221.8" y="47.8">A1</text>
<text x="221.8" y="44.3">DIRECTION</text>
<text x="249" y="47.8">OUTPUT ENABLE</text>
<text x="277.1" y="46">19</text>
<text x="338.2" y="42.5">1</text>
<text x="338.2" y="46">3</text>
<text x="341.7" y="44.3">1</text>
<text x="341.7" y="47.8">3</text>
<text x="351.2" y="47.8">4</text>
<text x="351.2" y="44.3">2</text>
<text x="354.7" y="46">4</text>
<text x="354.7" y="42.5">2</text>
<text x="127.8" y="52.7">GND</text>
<text x="135.8" y="51.3">41</text>
<text x="218.3" y="53.1">4</text>
<text x="218.3" y="49.6">3</text>
<text x="221.8" y="51.3">A2</text>
<text x="271.4" y="51.3">B1</text>
<text x="277.1" y="49.6">18</text>
<text x="277.1" y="53.1">17</text>
<text x="338.2" y="49.6">5</text>
<text x="338.2" y="53.1">7</text>
<text x="341.7" y="51.3">5</text>
<text x="351.2" y="51.3">6</text>
<text x="354.7" y="53.1">8</text>
<text x="354.7" y="49.6">6</text>
<text x="384.1" y="53.1">2</text>
<text x="384.1" y="49.6">1</text>
<text x="387.6" y="51.3">1</text>
<text x="218.3" y="56.6">5</text>
<text x="221.8" y="58.4">A4</text>
<text x="221.8" y="54.9">A3</text>
<text x="271.4" y="54.9">B2</text>
<text x="271.4" y="58.4">B3</text>
<text x="277.1" y="56.6">16</text>
<text x="338.2" y="56.6">9</text>
<text x="341.7" y="54.9">7</text>
<text x="341.7" y="58.4">9</text>
<text x="349.2" y="58.4">10</text>
<text x="351.2" y="54.9">8</text>
<text x="354.7" y="56.6">10</text>
<text x="384.1" y="56.6">3</text>
<text x="387.6" y="58.4">3</text>
<text x="387.6" y="54.9">2</text>
<text x="80.7" y="60.1">2</text>
<text x="80.7" y="63.7">3</text>
<text x="84.2" y="61.9">3V3</text>
<text x="84.2" y="65.4">EN</text>
<text x="128.7" y="65.4">IO2</text>
<text x="128.7" y="61.9">IO1</text>
<text x="136" y="63.7">38</text>
<text x="136" y="60.1">39</text>
<text x="218.3" y="63.7">7</text>
<text x="218.3" y="60.1">6</text>
<text x="221.8" y="65.4">A6</text>
<text x="221.8" y="61.9">A5</text>
<text x="271.4" y="61.9">B4</text>
<text x="271.4" y="65.4">B5</text>
<text x="277.1" y="60.1">15</text>
<text x="277.1" y="63.7">14</text>
<text x="336.2" y="60.1">11</text>
<text x="336.2" y="63.7">13</text>
<text x="341.7" y="61.9">11</text>
<text x="341.7" y="65.4">13</text>
<text x="349.2" y="65.4">14</text>
<text x="349.2" y="61.9">12</text>
<text x="354.7" y="63.7">14</text>
<text x="354.7" y="60.1">12</text>
<text x="80.7" y="67.2">4</text>
<text x="80.7" y="70.7">5</text>
<text x="84.2" y="69">IO4</text>
<text x="125.9" y="69">TXD0</text>
<text x="136" y="70.7">36</text>
<text x="136" y="67.2">37</text>
<text x="218.3" y="70.7">9</text>
<text x="218.3" y="67.2">8</text>
<text x="221.8" y="69">A7</text>
<text x="271.4" y="69">B6</text>
<text x="277.1" y="67.2">13</text>
<text x="277.1" y="70.7">12</text>
<text x="336.2" y="67.2">15</text>
<text x="341.7" y="69">15</text>
<text x="349.2" y="69">16</text>
<text x="354.7" y="67.2">16</text>
<text x="80.7" y="74.3">6</text>
<text x="80.7" y="77.8">7</text>
<text x="84.2" y="72.5">IO5</text>
<text x="84.2" y="76">IO6</text>
<text x="125.7" y="72.5">RXD0</text>
<text x="126.7" y="76">IO42</text>
<text x="136" y="77.8">34</text>
<text x="136" y="74.3">35</text>
<text x="221.8" y="72.5">A8</text>
<text x="271.4" y="72.5">B7</text>
<text x="271.4" y="76">B8</text>
<text x="277.1" y="74.3">11</text>
<text x="80.7" y="81.3">8</text>
<text x="84.2" y="79.6">IO7</text>
<text x="84.2" y="83.1">IO15</text>
<text x="126.7" y="83.1">IO40</text>
<text x="126.7" y="79.6">IO41</text>
<text x="136" y="81.3">33</text>
<text x="29.7" y="88.4">1</text>
<text x="38.8" y="88.4">2</text>
<text x="78.7" y="88.4">10</text>
<text x="80.7" y="84.8">9</text>
<text x="84.2" y="86.6">IO16</text>
<text x="126.7" y="86.6">IO39</text>
<text x="136" y="88.4">31</text>
<text x="136" y="84.8">32</text>
<text x="179.5" y="84.8">1</text>
<text x="179.5" y="88.4">3</text>
<text x="183" y="86.6">12</text>
<text x="188.9" y="88.4">4</text>
<text x="188.9" y="84.8">2</text>
<text x="29.7" y="95.4">3</text>
<text x="38.8" y="95.4">4</text>
<text x="78.7" y="91.9">11</text>
<text x="78.7" y="95.4">12</text>
<text x="84.2" y="90.1">IO17</text>
<text x="84.2" y="93.7">IO18</text>
<text x="126.7" y="93.7">IO37</text>
<text x="126.7" y="90.1">IO38</text>
<text x="136" y="95.4">29</text>
<text x="136" y="91.9">30</text>
<text x="179.5" y="91.9">5</text>
<text x="183" y="90.1">34</text>
<text x="183" y="93.7">56</text>
<text x="188.9" y="91.9">6</text>
<text x="78.7" y="99">13</text>
<text x="84.2" y="97.2">IO8</text>
<text x="84.2" y="100.7">IO19</text>
<text x="126.7" y="100.7">IO35</text>
<text x="126.7" y="97.2">IO36</text>
<text x="136" y="99">28</text>
<text x="78.7" y="102.5">14</text>
<text x="84.2" y="104.2">IO20</text>
<text x="128.7" y="104.2">IO0</text>
<text x="136" y="102.5">27</text>
<text x="338.2" y="107.8">1</text>
<text x="354.7" y="107.8">2</text>
<text x="338.2" y="111.3">3</text>
<text x="341.7" y="109.5">1</text>
<text x="341.7" y="113.1">3</text>
<text x="351.2" y="113.1">4</text>
<text x="351.2" y="109.5">2</text>
<text x="354.7" y="111.3">4</text>
<text x="93.1" y="117.4" transform="rotate(-90 93.1 117.4)">IO3</text>
<text x="96.7" y="117.4" transform="rotate(-90 96.7 117.4)">IO46</text>
<text x="100.2" y="117.4" transform="rotate(-90 100.2 117.4)">IO9</text>
<text x="103.7" y="117.4" transform="rotate(-90 103.7 117.4)">IO10</text>
<text x="107.2" y="117.4" transform="rotate(-90 107.2 117.4)">IO11</text>
<text x="110.8" y="117.4" transform="rotate(-90 110.8 117.4)">IO12</text>
<text x="114.3" y="117.4" transform="rotate(-90 114.3 117.4)">IO13</text>
<text x="117.8" y="117.4" transform="rotate(-90 117.8 117.4)">IO14</text>
<text x="121.4" y="117.4" transform="rotate(-90 121.4 117.4)">IO21</text>
<text x="124.9" y="117.4" transform="rotate(-90 124.9 117.4)">IO47</text>
<text x="128.4" y="117.4" transform="rotate(-90 128.4 117.4)">IO48</text>
<text x="131.9" y="117.4" transform="rotate(-90 131.9 117.4)">IO45</text>
<text x="218.3" y="116.6">1</text>
<text x="221.8" y="118.4">DIRECTION</text>
<text x="338.2" y="114.8">5</text>
<text x="338.2" y="118.4">7</text>
<text x="341.7" y="116.6">5</text>
<text x="351.2" y="116.6">6</text>
<text x="354.7" y="118.4">8</text>
<text x="354.7" y="114.8">6</text>
<text x="91.4" y="122.9" transform="rotate(-90 91.4 122.9)">15</text>
<text x="94.9" y="122.9" transform="rotate(-90 94.9 122.9)">16</text>
<text x="98.4" y="122.9" transform="rotate(-90 98.4 122.9)">17</text>
<text x="102" y="122.9" transform="rotate(-90 102 122.9)">18</text>
<text x="105.5" y="122.9" transform="rotate(-90 105.5 122.9)">19</text>
<text x="109" y="122.9" transform="rotate(-90 109 122.9)">20</text>
<text x="112.5" y="122.9" transform="rotate(-90 112.5 122.9)">21</text>
<text x="116.1" y="122.9" transform="rotate(-90 116.1 122.9)">22</text>
<text x="119.6" y="122.9" transform="rotate(-90 119.6 122.9)">23</text>
<text x="123.1" y="122.9" transform="rotate(-90 123.1 122.9)">24</text>
<text x="126.6" y="122.9" transform="rotate(-90 126.6 122.9)">25</text>
<text x="130.2" y="122.9" transform="rotate(-90 130.2 122.9)">26</text>
<text x="218.3" y="123.6">3</text>
<text x="218.3" y="120.1">2</text>
<text x="221.8" y="125.4">A2</text>
<text x="221.8" y="121.9">A1</text>
<text x="249" y="121.9">OUTPUT ENABLE</text>
<text x="271.4" y="125.4">B1</text>
<text x="277.1" y="120.1">19</text>
<text x="277.1" y="123.6">18</text>
<text x="336.2" y="125.4">11</text>
<text x="338.2" y="121.9">9</text>
<text x="341.7" y="120.1">7</text>
<text x="341.7" y="123.6">9</text>
<text x="349.2" y="123.6">10</text>
<text x="351.2" y="120.1">8</text>
<text x="354.7" y="125.4">12</text>
<text x="354.7" y="121.9">10</text>
<text x="153.2" y="128.9">1</text>
<text x="162.3" y="128.9">2</text>
<text x="218.3" y="130.7">5</text>
<text x="218.3" y="127.2">4</text>
<text x="221.8" y="128.9">A3</text>
<text x="271.4" y="128.9">B2</text>
<text x="277.1" y="127.2">17</text>
<text x="277.1" y="130.7">16</text>
<text x="336.2" y="128.9">13</text>
<text x="341.7" y="127.2">11</text>
<text x="341.7" y="130.7">13</text>
<text x="349.2" y="130.7">14</text>
<text x="349.2" y="127.2">12</text>
<text x="354.7" y="128.9">14</text>
<text x="153.2" y="136">3</text>
<text x="162.3" y="136">4</text>
<text x="218.3" y="137.8">7</text>
<text x="218.3" y="134.2">6</text>
<text x="221.8" y="136">A5</text>
<text x="221.8" y="132.5">A4</text>
<text x="271.4" y="132.5">B3</text>
<text x="271.4" y="136">B4</text>
<text x="277.1" y="134.2">15</text>
<text x="277.1" y="137.8">14</text>
<text x="336.2" y="132.5">15</text>
<text x="341.7" y="134.2">15</text>
<text x="349.2" y="134.2">16</text>
<text x="354.7" y="132.5">16</text>
<text x="218.3" y="141.3">8</text>
<text x="221.8" y="143.1">A7</text>
<text x="221.8" y="139.5">A6</text>
<text x="271.4" y="139.5">B5</text>
<text x="271.4" y="143.1">B6</text>
<text x="277.1" y="141.3">13</text>
<text x="218.3" y="144.8">9</text>
<text x="221.8" y="146.6">A8</text>
<text x="271.4" y="146.6">B7</text>
<text x="277.1" y="144.8">12</text>
<text x="277.1" y="148.3">11</text>
<text x="45.4" y="151.9">1</text>
<text x="45.4" y="155.4">3</text>
<text x="48.9" y="153.6">12</text>
<text x="54.9" y="155.4">4</text>
<text x="54.9" y="151.9">2</text>
<text x="108.9" y="151.9">1</text>
<text x="108.9" y="155.4">3</text>
<text x="112.4" y="153.6">12</text>
<text x="118.4" y="155.4">4</text>
<text x="118.4" y="151.9">2</text>
<text x="271.4" y="150.1">B8</text>
<text x="45.4" y="158.9">5</text>
<text x="48.9" y="157.2">34</text>
<text x="48.9" y="160.7">56</text>
<text x="54.9" y="158.9">6</text>
<text x="108.9" y="158.9">5</text>
<text x="112.4" y="157.2">34</text>
<text x="112.4" y="160.7">56</text>
<text x="118.4" y="158.9">6</text>
<text x="77.3" y="185.7" transform="rotate(-90 77.3 185.7)">20</text>
<text x="91.4" y="185.7" transform="rotate(-90 91.4 185.7)">19</text>
<text x="78.7" y="190.8" transform="rotate(-90 78.7 190.8)">EH</text>
<text x="92.8" y="190.8" transform="rotate(-90 92.8 190.8)">EH</text>
<text x="62.7" y="192.4">A1</text>
<text x="68.3" y="194.2">GND</text>
<text x="93.7" y="194.2">GND</text>
<text x="102.5" y="192.4">B12</text>
<text x="62.7" y="203">A4</text>
<text x="102.5" y="203">B9</text>
<text x="62.7" y="206.6">A5</text>
<text x="68.3" y="204.8">VBUS</text>
<text x="68.3" y="208.3">CC1</text>
<text x="92.2" y="204.8">VBUS</text>
<text x="92.3" y="208.3">SBU2</text>
<text x="102.5" y="206.6">B8</text>
<text x="62.7" y="210.1">A6</text>
<text x="62.7" y="213.6">A7</text>
<text x="68.3" y="211.8">Dp1</text>
<text x="68.3" y="215.4">Dn1</text>
<text x="94.5" y="211.8">Dn2</text>
<text x="94.6" y="215.4">Dp2</text>
<text x="102.5" y="213.6">B6</text>
<text x="102.5" y="210.1">B7</text>
<text x="181.3" y="213.6">1</text>
<text x="184.7" y="215.4">EN</text>
<text x="201.3" y="215.4">5</text>
<text x="370" y="210.1">1</text>
<text x="370" y="213.6">2</text>
<text x="373.5" y="211.8">1</text>
<text x="373.5" y="215.4">2</text>
<text x="62.7" y="217.1">A8</text>
<text x="62.7" y="220.7">A9</text>
<text x="68.3" y="218.9">SBU1</text>
<text x="94.6" y="218.9">CC2</text>
<text x="102.5" y="220.7">B4</text>
<text x="102.5" y="217.1">B5</text>
<text x="181.3" y="220.7">3</text>
<text x="195.8" y="217.1">FB</text>
<text x="196.1" y="220.7">IN</text>
<text x="201.3" y="218.9">4</text>
<text x="68.3" y="222.4">VBUS</text>
<text x="92.2" y="222.4">VBUS</text>
<text x="184.7" y="222.4">LX</text>
<text x="60.6" y="231.2">A12</text>
<text x="68.3" y="233">GND</text>
<text x="93.7" y="233">GND</text>
<text x="102.5" y="231.2">B1</text>
<text x="370" y="231.2">1</text>
<text x="373.5" y="233">1</text>
<text x="79" y="237.3" transform="rotate(-90 79 237.3)">EH</text>
<text x="93.1" y="237.3" transform="rotate(-90 93.1 237.3)">EH</text>
<text x="370" y="234.8">2</text>
<text x="373.5" y="236.5">2</text>
<text x="77.3" y="242.9" transform="rotate(-90 77.3 242.9)">17</text>
<text x="91.4" y="242.9" transform="rotate(-90 91.4 242.9)">18</text>
</g>
<g font-size="3.2" fill="#f00">
<text x="269" y="44.3">VCC</text>
<text x="277.1" y="42.5">20</text>
<text x="269" y="118.4">VCC</text>
<text x="277.1" y="116.6">20</text>
</g>
<g font-size="3.2">
<text x="80.7" y="56.6">1</text>
<text x="84.2" y="58.4">GND</text>
<text x="127.2" y="58.4">GND</text>
<text x="136" y="56.6">40</text>
<text x="216.3" y="74.3">10</text>
<text x="221.8" y="76">GND</text>
<text x="216.3" y="148.3">10</text>
<text x="221.8" y="150.1">GND</text>
<text x="181.3" y="217.1">2</text>
<text x="184.7" y="218.9">GND</text>
</g>
</svg>
